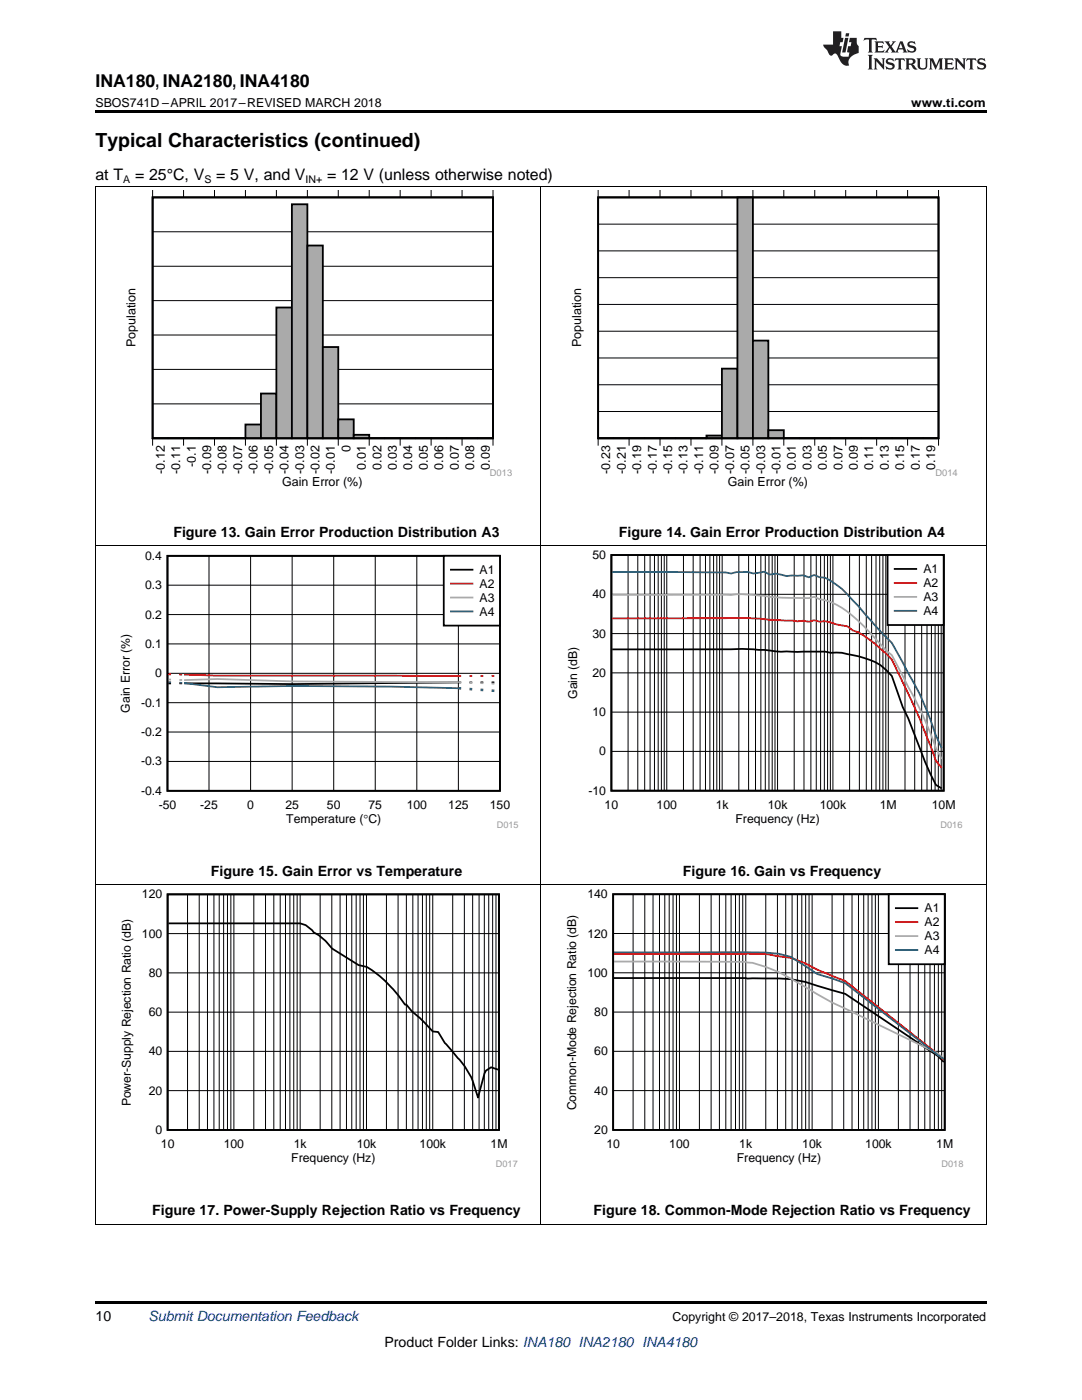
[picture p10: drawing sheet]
<svg xmlns="http://www.w3.org/2000/svg" width="216mm" height="279mm" viewBox="0 0 216 279" stroke-linecap="round" stroke-linejoin="round" font-family="sans-serif">
<path d="M19 259.7h177.8v.5h-177.8z" fill="#000"/>
<path d="M19.1 176.6v67.7M107.9 176.6v67.7M196.8 176.6v67.7M19 244.3h177.8" fill="none" stroke="#000" stroke-width=".2"/>
<path d="M23.7 177.5h79.6v55.5h-79.6z" fill-rule="evenodd" fill="#fff"/>
<path d="M33.4 178.5h66.2v47h-66.2zM33.6 184.3h26.3l1.1 .3 1.3 1.1 .3 .4a10.6 10.6 0 0 1 3.7 3.2l5.2 3.3 1.4 .3a19.9 19.9 0 0 1 6.6 5.8l1.3 1.8h.3l1.1 1.3 1.5 1.3 2.6 2.8 1.1 .1a26.2 26.2 0 0 0 4.3 5.5 15.9 15.9 0 0 1 3.7 7.5l1.3-4.8 .3-.5 1-.7 1.4 .4" fill="none" stroke="#000" stroke-width=".35"/>
<g fill="none" stroke="#000" stroke-width=".2">
<path d="M37.4 178.5v47M39.8 178.5v47M41.4 178.5v47M42.7 178.5v47M43.7 178.5v47M44.6 178.5v47M45.4 178.5v47M46.1 178.5v47M46.7 178.5v47M50.6 178.5v47M53 178.5v47M54.6 178.5v47"/>
<path d="M55.9 178.5v47M57 178.5v47M57.8 178.5v47M58.6 178.5v47M59.3 178.5v47M59.9 178.5v47M63.9 178.5v47M66.2 178.5v47M67.9 178.5v47M69.1 178.5v47M70.2 178.5v47M71.1 178.5v47"/>
<path d="M71.8 178.5v47M72.5 178.5v47M73.1 178.5v47M77.1 178.5v47M79.4 178.5v47M81.1 178.5v47M82.4 178.5v47M83.4 178.5v47M84.3 178.5v47M85.1 178.5v47M85.7 178.5v47M86.3 178.5v47"/>
<path d="M90.3 178.5v47M92.7 178.5v47M94.3 178.5v47M95.6 178.5v47M96.6 178.5v47M97.5 178.5v47M98.3 178.5v47M99 178.5v47M33.4 194.2h66.2M33.4 186.3h66.2M33.4 217.7h66.2M33.4 209.8h66.2"/>
<path d="M33.4 202h66.2"/>
</g>
<path d="M112.6 177.5h79.6v55.5h-79.6z" fill-rule="evenodd" fill="#fff"/>
<path d="M122.3 178.5h66.2v47h-66.2zM122.5 195.2h27.7a42.4 42.4 0 0 1 10.5 .8l8 2.4 18.5 12.4 1.1 1.2" fill="none" stroke="#000" stroke-width=".35"/>
<g fill="none" stroke="#000" stroke-width=".2">
<path d="M126.3 178.5v47M128.7 178.5v47M130.3 178.5v47M131.6 178.5v47M132.7 178.5v47M133.5 178.5v47M134.3 178.5v47M135 178.5v47M135.6 178.5v47M139.6 178.5v47M141.9 178.5v47M143.6 178.5v47"/>
<path d="M144.8 178.5v47M145.9 178.5v47M146.8 178.5v47M147.5 178.5v47M148.2 178.5v47M148.8 178.5v47M152.8 178.5v47M155.1 178.5v47M156.8 178.5v47M158.1 178.5v47M159.1 178.5v47M160 178.5v47"/>
<path d="M160.8 178.5v47M161.4 178.5v47M162 178.5v47M166 178.5v47M168.4 178.5v47M170 178.5v47M171.3 178.5v47M172.3 178.5v47M173.2 178.5v47M174 178.5v47M174.7 178.5v47M175.3 178.5v47"/>
<path d="M179.3 178.5v47M181.6 178.5v47M183.2 178.5v47M184.5 178.5v47M185.6 178.5v47M186.5 178.5v47M187.2 178.5v47M187.9 178.5v47M122.3 194.1h66.2M122.3 186.3h66.2M122.3 217.7h66.2M122.3 209.8h66.2"/>
<path d="M122.3 202h66.2"/>
</g>
<path d="M122.5 190.4l26.6-.1 3.7 .1 5 .7 2.9 1.2 2.4 1.2 5.6 2.3 18.5 14.6 1.1 1.2" fill="none" stroke="#f00" stroke-width=".35"/>
<path d="M122.5 191.9l26.3 .1 1.4 .2a33.8 33.8 0 0 1 10.5 4.8l5.3 3.1 21.2 10.2 1.1 1" fill="none" stroke="#aaa" stroke-width=".35"/>
<path d="M122.5 190.1l26.6-.1a28.1 28.1 0 0 1 8.7 1l5.3 3.4 5.6 1.8 19.6 15.2" fill="none" stroke="#295c75" stroke-width=".35"/>
<path d="M177.3 178.5h11.2v13.9h-11.2z" fill-rule="evenodd" fill="#fff"/>
<path d="M177.3 178.5h11.2v13.9h-11.2zM178.8 181.2h4.2" fill="none" stroke="#000" stroke-width=".35"/>
<path d="M178.8 184h4.2" fill="none" stroke="#f00" stroke-width=".35"/>
<path d="M178.8 186.8h4.2" fill="none" stroke="#aaa" stroke-width=".35"/>
<path d="M178.8 189.6h4.2" fill="none" stroke="#295c75" stroke-width=".35"/>
<path d="M19.1 108.9v67.7M107.9 108.9v67.7M196.8 108.9v67.7M19 176.6h177.8" fill="none" stroke="#000" stroke-width=".2"/>
<path d="M23.6 109.9h79.8v55.4h-79.8z" fill-rule="evenodd" fill="#fff"/>
<path d="M33.4 110.9h66.4v46.9h-66.4zM33.6 136.4h.5M35.8 136.4h.5M92 136.2h-.5a1607.6 1607.6 0 0 1-54.8 .2M93.7 136.2h.5M95.9 136.2h.5M98.1 136.2h.5" fill="none" stroke="#000" stroke-width=".35"/>
<g fill="none" stroke="#000" stroke-width=".2">
<path d="M33.4 116.8h66.4M41.7 110.9v46.9M50 110.9v46.9M58.3 110.9v46.9M66.6 110.9v46.9M74.9 110.9v46.9M83.2 110.9v46.9M91.5 110.9v46.9M33.4 134.4h66.4M33.4 128.5h66.4M33.4 122.7h66.4M33.4 152h66.4"/>
<path d="M33.4 146.1h66.4M33.4 140.2h66.4"/>
</g>
<path d="M33.6 134.6h.5M35.8 134.6h.5M36.7 134.6l6.7 .2 48.6 .1M93.7 134.9h.5M96.4 134.9h-.5M98.1 134.9h.5" fill="none" stroke="#f00" stroke-width=".35"/>
<path d="M33.6 135.6h.5M35.8 135.7h.5M36.7 135.7l6.7-.2 14.9 .5 33.7 .2M93.7 136.2l.5 .1M95.9 136.3h.5M98.1 136.4h.5" fill="none" stroke="#aaa" stroke-width=".35"/>
<path d="M33.6 136.1l.5 .1M35.8 136.3h.5M36.7 136.3l6.7 .9 14.9-.3 19.9 .1 13.3 .3" fill="none" stroke="#295c75" stroke-width=".35"/>
<path d="M91.5 137.3l.5 .1M93.7 137.5l.5 .1M95.9 137.7h.5M98.1 137.8l.5 .1" fill="none" stroke="#295c75" stroke-width=".5"/>
<path d="M88.5 110.9h11.3v14h-11.3z" fill-rule="evenodd" fill="#fff"/>
<path d="M88.5 110.9h11.3v14h-11.3zM90 113.7h4.3" fill="none" stroke="#000" stroke-width=".35"/>
<path d="M90 116.5h4.3" fill="none" stroke="#f00" stroke-width=".35"/>
<path d="M90 119.3h4.3" fill="none" stroke="#aaa" stroke-width=".35"/>
<path d="M90 122h4.3" fill="none" stroke="#295c75" stroke-width=".35"/>
<path d="M112.8 109.8h79.2v55.5h-79.2z" fill-rule="evenodd" fill="#fff"/>
<path d="M122 110.8h66.3v47h-66.3zM122.2 129.6h22.6a62.5 62.5 0 0 1 11 .5h3.3a28 28 0 0 1 6.7 .2 10.4 10.4 0 0 1 4.4 .4l1.1 .3a10.9 10.9 0 0 1 6.7 3.9l2.1 6.2 1.1 2.3 1.2 2.9a77.7 77.7 0 0 0 4.4 10.4l1.1 .6" fill="none" stroke="#000" stroke-width=".35"/>
<g fill="none" stroke="#000" stroke-width=".2">
<path d="M122 118.6h66.3M125.3 110.8v47M127.3 110.8v47M128.6 110.8v47M129.7 110.8v47M130.6 110.8v47M131.3 110.8v47M132 110.8v47M132.5 110.8v47M133 110.8v47M136.4 110.8v47M138.3 110.8v47"/>
<path d="M139.7 110.8v47M140.8 110.8v47M141.6 110.8v47M142.4 110.8v47M143 110.8v47M143.6 110.8v47M144.1 110.8v47M147.4 110.8v47M149.4 110.8v47M150.8 110.8v47M151.8 110.8v47M152.7 110.8v47"/>
<path d="M153.4 110.8v47M154.1 110.8v47M154.6 110.8v47M155.2 110.8v47M158.5 110.8v47M160.4 110.8v47M161.8 110.8v47M162.9 110.8v47M163.7 110.8v47M164.5 110.8v47M165.1 110.8v47M165.7 110.8v47"/>
<path d="M166.2 110.8v47M169.5 110.8v47M171.5 110.8v47M172.9 110.8v47M173.9 110.8v47M174.8 110.8v47M175.5 110.8v47M176.2 110.8v47M176.8 110.8v47M177.2 110.8v47M180.6 110.8v47M182.5 110.8v47"/>
<path d="M183.9 110.8v47M185 110.8v47M185.9 110.8v47M186.6 110.8v47M187.2 110.8v47M187.8 110.8v47M122 134.3h66.3M122 126.4h66.3M122 150h66.3M122 142.1h66.3"/>
</g>
<path d="M122.2 123.4h22.6a98.6 98.6 0 0 1 12.1 .5l1.1-.1 1.1 .2 1.2-.1 1.1 .2 1.1-.3 1 .3 1.1-.1 2.3 .6 2.2 .4 1.1 .8a15.1 15.1 0 0 1 5.5 3.7l2.3 2.1 5.5 11.7 3.3 8.6 1.1 1.3" fill="none" stroke="#f00" stroke-width=".35"/>
<path d="M122.2 118.7h23.7l2.2-.1 2.2 .1a68.5 68.5 0 0 0 11.1 .7l1.1-.3 1 .5a14.1 14.1 0 0 1 7.8 4.4l5.5 5.8 1.2 .9 3.2 6.4a69.8 69.8 0 0 1 5.6 12.2l1.1 2.2" fill="none" stroke="#aaa" stroke-width=".35"/>
<path d="M122.2 114.2h22.6l1.1 .3a8.9 8.9 0 0 1 4.4 0l2.2-.4 1.1 .6 1.2-.2 2.1 .5 3.4-.2 1.1 .4 1.1-.5 1 .5 1.1 .1a17.5 17.5 0 0 1 5.6 4.5l5.5 6.2 2.3 2.3 3.2 6a53.1 53.1 0 0 1 5.6 12.5l1.1 2.5" fill="none" stroke="#295c75" stroke-width=".35"/>
<path d="M177.1 110.8h11.2v13.9h-11.2z" fill-rule="evenodd" fill="#fff"/>
<path d="M177.1 110.8h11.2v13.9h-11.2zM178.5 113.5h4.3" fill="none" stroke="#000" stroke-width=".35"/>
<path d="M178.5 116.3h4.3" fill="none" stroke="#f00" stroke-width=".35"/>
<path d="M178.5 119.1h4.3" fill="none" stroke="#aaa" stroke-width=".35"/>
<path d="M178.5 121.9h4.3" fill="none" stroke="#295c75" stroke-width=".35"/>
<path d="M19.1 37.3v71.6M107.9 37.3v71.6M196.8 37.3v71.6M19 108.9h177.8" fill="none" stroke="#000" stroke-width=".2"/>
<path d="M25.2 37.9h77v59.7h-77z" fill-rule="evenodd" fill="#fff"/>
<path d="M30.5 39.4h67.9v48.1h-67.9zM30.5 87.5h3zM33.5 87.5h3.1zM36.6 87.5h3.1zM39.7 87.5h3.1zM42.8 87.5h3.1zM45.9 87.5h3.1z" fill="none" stroke="#000" stroke-width=".36"/>
<g fill="none" stroke="#000" stroke-width=".2">
<path d="M30.5 37.9v1.5h67.9v-1.5M36.6 37.9v1.5M42.8 37.9v1.5M49 37.9v1.5M55.2 37.9v1.5M61.3 37.9v1.5M67.5 37.9v1.5M73.7 37.9v1.5M79.8 37.9v1.5M86 37.9v1.5M92.2 37.9v1.5M30.5 60h67.9"/>
<path d="M30.5 53.1h67.9M30.5 46.3h67.9M30.5 73.7h67.9M30.5 66.9h67.9M30.5 88.9v-1.4h67.9v1.4M30.5 80.6h67.9M36.6 87.5v1.4M42.8 87.5v1.4M49 87.5v1.4M55.2 87.5v1.4M61.3 87.5v1.4M67.5 87.5v1.4"/>
<path d="M73.7 87.5v1.4M79.8 87.5v1.4M86 87.5v1.4M92.2 87.5v1.4"/>
</g>
<path d="M30.5 87.5h18.5" fill="none" stroke="#aaa" stroke-width=".2"/>
<path d="M49 84.7h3.1v2.8h-3.1z" fill-rule="evenodd" fill="#aaa"/>
<path d="M49 84.7h3.1v2.8h-3.1z" fill="none" stroke="#000" stroke-width=".36"/>
<path d="M52.1 78.5h3.1v9h-3.1z" fill-rule="evenodd" fill="#aaa"/>
<path d="M52.1 78.5h3.1v9h-3.1z" fill="none" stroke="#000" stroke-width=".36"/>
<path d="M55.2 61.4h3.1v26.1h-3.1z" fill-rule="evenodd" fill="#aaa"/>
<path d="M55.2 61.4h3v26.1h-3z" fill="none" stroke="#000" stroke-width=".36"/>
<path d="M58.2 40.8h3.1v46.7h-3.1z" fill-rule="evenodd" fill="#aaa"/>
<path d="M58.2 40.8h3.1v46.7h-3.1z" fill="none" stroke="#000" stroke-width=".36"/>
<path d="M61.3 49h3.1v38.5h-3.1z" fill-rule="evenodd" fill="#aaa"/>
<path d="M61.3 49h3.1v38.5h-3.1z" fill="none" stroke="#000" stroke-width=".36"/>
<path d="M64.4 69.3h3.1v18.2h-3.1z" fill-rule="evenodd" fill="#aaa"/>
<path d="M64.4 69.3h3.1v18.2h-3.1z" fill="none" stroke="#000" stroke-width=".36"/>
<path d="M67.5 83.7h3.1v3.8h-3.1z" fill-rule="evenodd" fill="#aaa"/>
<path d="M67.5 83.7h3.1v3.8h-3.1z" fill="none" stroke="#000" stroke-width=".36"/>
<path d="M70.6 86.8h3.1v.7h-3.1z" fill-rule="evenodd" fill="#aaa"/>
<path d="M30.5 39.4h67.9v48.1h-67.9zM70.6 86.8h3.1v.7h-3.1zM73.7 87.5h3.1zM76.8 87.5h3zM79.8 87.5h3.1zM82.9 87.5h3.1zM86 87.5h3.1zM89.1 87.5h3.1zM92.2 87.5h3.1zM95.3 87.5h3.1z" fill="none" stroke="#000" stroke-width=".36"/>
<path d="M73.7 87.5h24.7" fill="none" stroke="#aaa" stroke-width=".2"/>
<path d="M114.1 37.9h77v59.7h-77z" fill-rule="evenodd" fill="#fff"/>
<path d="M119.4 39.4h67.9v48.1h-67.9zM119.4 87.5h3zM122.4 87.5h3.1zM125.5 87.5h3.1zM128.6 87.5h3.1zM131.7 87.5h3.1zM134.8 87.5h3.1zM137.9 87.5h3.1z" fill="none" stroke="#000" stroke-width=".36"/>
<g fill="none" stroke="#000" stroke-width=".2">
<path d="M119.4 37.9v1.5h67.9v-1.5M125.5 37.9v1.5M131.7 37.9v1.5M137.9 37.9v1.5M144.1 37.9v1.5M150.2 37.9v1.5M156.4 37.9v1.5M162.6 37.9v1.5M168.7 37.9v1.5M174.9 37.9v1.5M181.1 37.9v1.5M119.4 55.4h67.9"/>
<path d="M119.4 50.1h67.9M119.4 44.7h67.9M119.4 76.8h67.9M119.4 71.4h67.9M119.4 66.1h67.9M119.4 60.8h67.9M119.4 88.9v-1.4h67.9v1.4M119.4 82.1h67.9M125.5 87.5v1.4M131.7 87.5v1.4M137.9 87.5v1.4M144.1 87.5v1.4"/>
<path d="M150.2 87.5v1.4M156.4 87.5v1.4M162.6 87.5v1.4M168.7 87.5v1.4M174.9 87.5v1.4M181.1 87.5v1.4"/>
</g>
<path d="M119.4 87.5h21.6" fill="none" stroke="#aaa" stroke-width=".2"/>
<path d="M141 86.9h3.1v.6h-3.1z" fill-rule="evenodd" fill="#aaa"/>
<path d="M141 86.9h3.1v.6h-3.1z" fill="none" stroke="#000" stroke-width=".36"/>
<path d="M144.1 73.6h3.1v13.9h-3.1z" fill-rule="evenodd" fill="#aaa"/>
<path d="M144.1 73.6h3v13.9h-3z" fill="none" stroke="#000" stroke-width=".36"/>
<path d="M147.1 39.4h3.1v48.1h-3.1z" fill-rule="evenodd" fill="#aaa"/>
<path d="M147.1 39.4h3.1v48.1h-3.1z" fill="none" stroke="#000" stroke-width=".36"/>
<path d="M150.2 68h3.1v19.5h-3.1z" fill-rule="evenodd" fill="#aaa"/>
<path d="M150.2 68h3.1v19.5h-3.1z" fill="none" stroke="#000" stroke-width=".36"/>
<path d="M153.3 85.9h3.1v1.6h-3.1z" fill-rule="evenodd" fill="#aaa"/>
<path d="M119.4 39.4h67.9v48.1h-67.9zM153.3 85.9h3.1v1.6h-3.1zM156.4 87.5h3.1zM159.5 87.5h3.1zM162.6 87.5h3.1zM165.7 87.5h3zM168.7 87.5h3.1zM171.8 87.5h3.1zM174.9 87.5h3.1zM178 87.5h3.1zM181.1 87.5h3.1zM184.2 87.5h3.1z" fill="none" stroke="#000" stroke-width=".36"/>
<path d="M156.4 87.5h30.9" fill="none" stroke="#aaa" stroke-width=".2"/>
<path d="M19 37.2h177.8" fill="none" stroke="#000" stroke-width=".2"/>
<path d="M19 22h177.8v.5h-177.8z" fill="#000"/>
<g fill="#231f20">
<path d="M172.5 7.6l-.1 .5 .4-.2h.6v.1v2.1l-.2 .4h.9l-.2-.4v-2.1l.1-.1h.5l.5 .2-.2-.5zM174.5 8.3l.2 .3v1.5l-.2 .4h1.8l.2-.6a1.04 1.04 0 0 1-1.3 .2v-.7h.6l.3 .2v-.6l-.3 .2h-.6v-.6l.8-.1 .4 .3-.2-.5zM176.5 8.3l.9 1.1-.9 1.1h.8l-.2-.2 .4-.7 .5 .7-.2 .2h1.5l-.2-.2 .2-.4h.9l.1 .4-.2 .2h1l-.3-.3-.7-1.9h-.5l-.9 2-.8-1 .9-1h-.8l.1 .3-.4 .5-.3-.6 .1-.2zM179.7 8.6l.4 1h-.7zM181.3 8.4a.63 .63 0 0 0-.2 .7 .63 .63 0 0 0 .6 .4l.6 .2 .1 .2a.75 .75 0 0 1-.7 .4 .75 .75 0 0 1-.6-.5l.1 .7 .1-.1a1.11 1.11 0 0 0 1.5-.6 1.13 1.13 0 0 0-1.2-.8l-.1-.4a1.04 1.04 0 0 1 1.2 .2l-.2-.5-.2 .1-.4-.2zM173.2 10.9l.2 .4v2.2l-.2 .4h1l-.3-.4v-2.2l.3-.4zM174.3 11.6l.3 .4v1.5l-.3 .4h.8l-.2-.4v-1.3l1.5 1.7v-1.9l.2-.4h-.7l.2 .4v.9l-1.1-1.3zM177 11.8a.62 .62 0 0 0-.2 .7 .62 .62 0 0 0 .6 .4l.6 .1 .1 .3a.76 .76 0 0 1-.7 .3 .76 .76 0 0 1-.7-.4l.2 .7 .1-.1a1.11 1.11 0 0 0 1.5-.6 1.13 1.13 0 0 0-1.2-.8l-.1-.4a1.04 1.04 0 0 1 1.2 .2l-.2-.6-.2 .1-.5-.1zM178.7 11.6l-.2 .6a.61 .61 0 0 1 .8-.3v1.6l-.2 .4h.9l-.2-.4v-1.6a.63 .63 0 0 1 .7 .3l-.1-.6zM180.6 11.6l.3 .4v1.5l-.3 .4h1l-.2-.2-.1-.8 .6 .2a.76 .76 0 0 0 1.2 .7l-1-1a.58 .58 0 0 0 .6-.5 .58 .58 0 0 0-.5-.6zM181.4 11.9h.1a.45 .45 0 0 1 .5 .1 .45 .45 0 0 1 .1 .5l-.8 .2zM182.9 11.6l.2 .2a2.17 2.17 0 0 0 .3 1.9 .99 .99 0 0 0 1.6-.6v-1.1l.2-.4h-.7l.2 .2a1.92 1.92 0 0 1-.2 1.8 .6 .6 0 0 1-.9-.5v-1.1l.2-.4zM185.4 11.6l.2 .4v1.5l-.2 .4h.7l-.2-.4v-1.4l.8 1.8 .8-1.8v1.4l-.2 .4h.9l-.2-.4v-1.5l.2-.4h-.8l-.6 1.5-.6-1.5zM188.4 11.6l.2 .4v1.5l-.2 .4h1.8l.1-.6a1.04 1.04 0 0 1-1.2 .1v-.6h.5l.4 .2v-.6l-.4 .2h-.5v-.7h.8l.3 .3-.1-.6zM190.5 11.6l.2 .4v1.5l-.2 .4h.7l-.2-.4v-1.3l1.5 1.7v-1.9l.2-.4h-.7l.2 .4v.9l-1.1-1.3zM192.9 11.6l-.1 .6a.61 .61 0 0 1 .7-.3l.1 1.6-.3 .4h1l-.3-.4 .1-1.6a.63 .63 0 0 1 .7 .3l-.1-.6zM195.2 11.8a.62 .62 0 0 0-.2 .7 .62 .62 0 0 0 .6 .4l.6 .1 .1 .3a.76 .76 0 0 1-.7 .3 .76 .76 0 0 1-.6-.4l.1 .7 .1-.1a1.11 1.11 0 0 0 1.6-.6 1.13 1.13 0 0 0-1.3-.8l-.1-.4a1.04 1.04 0 0 1 1.2 .2l-.1-.6-.2 .1-.5-.1z"/>
<path d="M166.2 6.3v2.6h-1.9v.4l.8 .9a.91 .91 0 0 0 1 .8 .56 .56 0 0 1 .5-.3 .56 .56 0 0 1 .5 .3l.4 .8a1.53 1.53 0 0 0 1.9 1.2 1.54 1.54 0 0 1 1-2.1l.9-.3v-1.4a1.52 1.52 0 0 1-.4-1.6h-1.3l-.2 .8h.5l-.2 .8h-.5l-.1 1v.2l.4 .1-.2 .8a1.93 1.93 0 0 1-1.6-.3l.3-1.8h-.5l.2-.8h.4l.2-.8h-.4v-1.3zM168.6 7.6l-.6 2.9h.7l.6-2.9zM168.8 6.6l-.1 .7h.6l.2-.7z"/>
</g>
<text font-size="3.9" x="19" y="29.3">Typical Characteristics (continued)</text>
<text font-size="3.5" x="19" y="17.3">INA180, INA2180, INA4180</text>
<g font-size="3.2">
<text x="19" y="36">at T</text>
<text x="27" y="36">= 25°C, V</text>
<text x="43.1" y="36">= 5 V, and V</text>
<text x="65.3" y="36">= 12 V (unless otherwise noted)</text>
</g>
<g font-size="2.8">
<text x="34.6" y="107.2">Figure 13. Gain Error Production Distribution A3</text>
<text x="123.5" y="107.2">Figure 14. Gain Error Production Distribution A4</text>
<text x="42.1" y="174.9">Figure 15. Gain Error vs Temperature</text>
<text x="136.3" y="174.9">Figure 16. Gain vs Frequency</text>
<text x="30.4" y="242.6">Figure 17. Power-Supply Rejection Ratio vs Frequency</text>
<text x="118.4" y="242.6">Figure 18. Common-Mode Rejection Ratio vs Frequency</text>
<text x="19" y="263.6">10</text>
<text x="76.7" y="268.9">Product Folder Links: INA180 INA2180 INA4180</text>
</g>
<text font-size="2.8" fill="#0000c8" x="29.6" y="263.6">Submit Documentation Feedback</text>
<g font-size="2.5">
<text x="19" y="21.4">SBOS741D –APRIL 2017–REVISED MARCH 2018</text>
<text x="181.8" y="21.4">www.ti.com</text>
<text x="27" y="69.3" transform="rotate(-90 27 69.3)">Population</text>
<text x="115.9" y="69.3" transform="rotate(-90 115.9 69.3)">Population</text>
<text x="32.9" y="94.6" transform="rotate(-90 32.9 94.6)">-0.12</text>
<text x="36" y="94.6" transform="rotate(-90 36 94.6)">-0.11</text>
<text x="39" y="93.2" transform="rotate(-90 39 93.2)">-0.1</text>
<text x="42.1" y="94.6" transform="rotate(-90 42.1 94.6)">-0.09</text>
<text x="45.2" y="94.6" transform="rotate(-90 45.2 94.6)">-0.08</text>
<text x="48.3" y="94.6" transform="rotate(-90 48.3 94.6)">-0.07</text>
<text x="51.4" y="94.6" transform="rotate(-90 51.4 94.6)">-0.06</text>
<text x="54.5" y="94.6" transform="rotate(-90 54.5 94.6)">-0.05</text>
<text x="57.6" y="94.6" transform="rotate(-90 57.6 94.6)">-0.04</text>
<text x="60.7" y="94.6" transform="rotate(-90 60.7 94.6)">-0.03</text>
<text x="63.8" y="94.6" transform="rotate(-90 63.8 94.6)">-0.02</text>
<text x="66.8" y="94.6" transform="rotate(-90 66.8 94.6)">-0.01</text>
<text x="69.9" y="90.3" transform="rotate(-90 69.9 90.3)">0</text>
<text x="73" y="93.7" transform="rotate(-90 73 93.7)">0.01</text>
<text x="76.1" y="93.7" transform="rotate(-90 76.1 93.7)">0.02</text>
<text x="79.2" y="93.7" transform="rotate(-90 79.2 93.7)">0.03</text>
<text x="82.3" y="93.7" transform="rotate(-90 82.3 93.7)">0.04</text>
<text x="85.4" y="93.7" transform="rotate(-90 85.4 93.7)">0.05</text>
<text x="88.4" y="93.7" transform="rotate(-90 88.4 93.7)">0.06</text>
<text x="91.5" y="93.7" transform="rotate(-90 91.5 93.7)">0.07</text>
<text x="94.6" y="93.7" transform="rotate(-90 94.6 93.7)">0.08</text>
<text x="97.7" y="93.7" transform="rotate(-90 97.7 93.7)">0.09</text>
<text x="121.8" y="94.6" transform="rotate(-90 121.8 94.6)">-0.23</text>
<text x="124.9" y="94.6" transform="rotate(-90 124.9 94.6)">-0.21</text>
<text x="127.9" y="94.6" transform="rotate(-90 127.9 94.6)">-0.19</text>
<text x="131" y="94.6" transform="rotate(-90 131 94.6)">-0.17</text>
<text x="134.1" y="94.6" transform="rotate(-90 134.1 94.6)">-0.15</text>
<text x="137.2" y="94.6" transform="rotate(-90 137.2 94.6)">-0.13</text>
<text x="140.3" y="94.6" transform="rotate(-90 140.3 94.6)">-0.11</text>
<text x="143.4" y="94.6" transform="rotate(-90 143.4 94.6)">-0.09</text>
<text x="146.5" y="94.6" transform="rotate(-90 146.5 94.6)">-0.07</text>
<text x="149.6" y="94.6" transform="rotate(-90 149.6 94.6)">-0.05</text>
<text x="152.7" y="94.6" transform="rotate(-90 152.7 94.6)">-0.03</text>
<text x="155.7" y="94.6" transform="rotate(-90 155.7 94.6)">-0.01</text>
<text x="158.8" y="93.7" transform="rotate(-90 158.8 93.7)">0.01</text>
<text x="161.9" y="93.7" transform="rotate(-90 161.9 93.7)">0.03</text>
<text x="165" y="93.7" transform="rotate(-90 165 93.7)">0.05</text>
<text x="168.1" y="93.7" transform="rotate(-90 168.1 93.7)">0.07</text>
<text x="171.2" y="93.7" transform="rotate(-90 171.2 93.7)">0.09</text>
<text x="174.3" y="93.7" transform="rotate(-90 174.3 93.7)">0.11</text>
<text x="177.3" y="93.7" transform="rotate(-90 177.3 93.7)">0.13</text>
<text x="180.4" y="93.7" transform="rotate(-90 180.4 93.7)">0.15</text>
<text x="183.5" y="93.7" transform="rotate(-90 183.5 93.7)">0.17</text>
<text x="186.6" y="93.7" transform="rotate(-90 186.6 93.7)">0.19</text>
<text x="56.3" y="97">Gain Error (%)</text>
<text x="145.2" y="97">Gain Error (%)</text>
<text x="134.2" y="263.6">Copyright © 2017–2018, Texas Instruments Incorporated</text>
</g>
<g font-size="2.4">
<text x="29" y="111.7">0.4</text>
<text x="118.2" y="111.6">50</text>
<text x="29" y="117.6">0.3</text>
<text x="95.7" y="114.6">A1</text>
<text x="95.7" y="117.3">A2</text>
<text x="118.2" y="119.4">40</text>
<text x="184.3" y="114.4">A1</text>
<text x="184.3" y="117.2">A2</text>
<text x="184.3" y="120">A3</text>
<text x="29" y="123.4">0.2</text>
<text x="95.7" y="120.1">A3</text>
<text x="95.7" y="122.9">A4</text>
<text x="184.3" y="122.8">A4</text>
<text x="29" y="129.3">0.1</text>
<text x="118.2" y="127.2">30</text>
<text x="31" y="135.2">0</text>
<text x="118.2" y="135.1">20</text>
<text x="25.9" y="142.2" transform="rotate(-90 25.9 142.2)">Gain Error (%)</text>
<text x="28.1" y="141">-0.1</text>
<text x="115.2" y="139.5" transform="rotate(-90 115.2 139.5)">Gain (dB)</text>
<text x="118.2" y="142.9">10</text>
<text x="28.1" y="146.9">-0.2</text>
<text x="28.1" y="152.8">-0.3</text>
<text x="119.6" y="150.8">0</text>
<text x="28.1" y="158.6">-0.4</text>
<text x="31.7" y="161.4">-50</text>
<text x="39.9" y="161.4">-25</text>
<text x="49.3" y="161.4">0</text>
<text x="56.9" y="161.4">25</text>
<text x="65.2" y="161.4">50</text>
<text x="73.5" y="161.4">75</text>
<text x="81.1" y="161.4">100</text>
<text x="89.4" y="161.4">125</text>
<text x="97.7" y="161.4">150</text>
<text x="117.4" y="158.6">-10</text>
<text x="120.6" y="161.4">10</text>
<text x="131" y="161.4">100</text>
<text x="142.8" y="161.4">1k</text>
<text x="153.2" y="161.4">10k</text>
<text x="163.6" y="161.4">100k</text>
<text x="175.6" y="161.4">1M</text>
<text x="185.9" y="161.4">10M</text>
<text x="57.1" y="164.2">Temperature (qC)</text>
<text x="146.8" y="164.2">Frequency (Hz)</text>
<text x="28.3" y="179.3">120</text>
<text x="117.2" y="179.3">140</text>
<text x="184.5" y="182.1">A1</text>
<text x="184.5" y="184.9">A2</text>
<text x="28.3" y="187.1">100</text>
<text x="117.2" y="187.1">120</text>
<text x="184.5" y="187.7">A3</text>
<text x="184.5" y="190.5">A4</text>
<text x="29.7" y="195">80</text>
<text x="117.2" y="194.9">100</text>
<text x="29.7" y="202.8">60</text>
<text x="118.6" y="202.8">80</text>
<text x="29.7" y="210.6">40</text>
<text x="118.6" y="210.6">60</text>
<text x="26.1" y="220.8" transform="rotate(-90 26.1 220.8)">Power-Supply Rejection Ratio (dB)</text>
<text x="29.7" y="218.5">20</text>
<text x="115" y="221.6" transform="rotate(-90 115 221.6)">Common-Mode Rejection Ratio (dB)</text>
<text x="118.6" y="218.5">40</text>
<text x="31" y="226.3">0</text>
<text x="118.6" y="226.3">20</text>
<text x="32.1" y="229.1">10</text>
<text x="44.6" y="229.1">100</text>
<text x="58.1" y="231.9">Frequency (Hz)</text>
<text x="58.6" y="229.1">1k</text>
<text x="71.2" y="229.1">10k</text>
<text x="83.7" y="229.1">100k</text>
<text x="97.9" y="229.1">1M</text>
<text x="121" y="229.1">10</text>
<text x="133.6" y="229.1">100</text>
<text x="147" y="231.9">Frequency (Hz)</text>
<text x="147.5" y="229.1">1k</text>
<text x="160.1" y="229.1">10k</text>
<text x="172.6" y="229.1">100k</text>
<text x="186.8" y="229.1">1M</text>
</g>
<g font-size="2.1">
<text x="24.6" y="36.6">A</text>
<text x="40.8" y="36.6">S</text>
<text x="61" y="36.6">IN+</text>
</g>
<g font-size="1.9" fill="#999">
<text x="97.8" y="95.1">D013</text>
<text x="186.7" y="95.1">D014</text>
</g>
<g font-size="1.8" fill="#999">
<text x="99.1" y="165.2">D015</text>
<text x="187.7" y="165.2">D016</text>
<text x="99" y="232.9">D017</text>
<text x="187.9" y="232.9">D018</text>
</g>
</svg>
